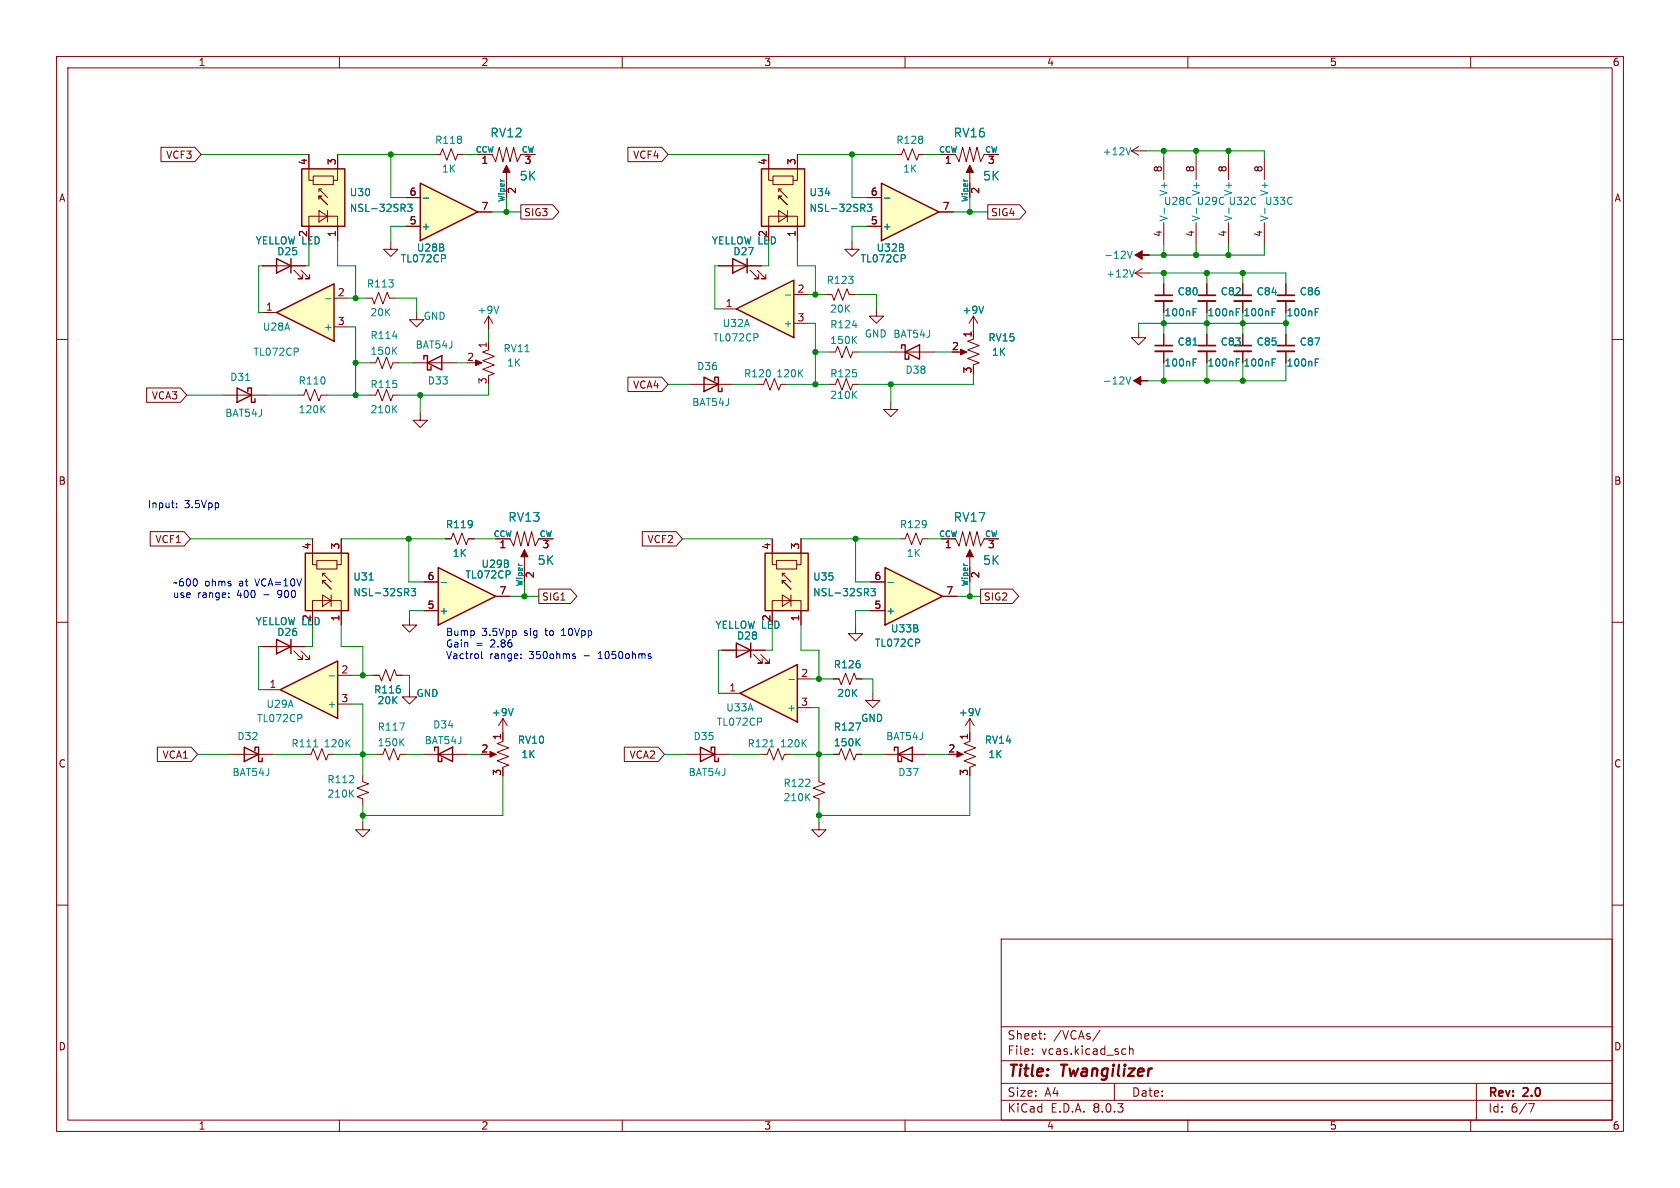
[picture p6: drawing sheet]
<svg xmlns="http://www.w3.org/2000/svg" width="297mm" height="210mm" viewBox="0 0 297 210" stroke-linecap="round" stroke-linejoin="round" font-family="sans-serif">
<g fill="none" stroke="#840000" stroke-width=".18">
<path d="M10 10h277v190h-277zM12 12h273v186h-273zM60 10v2M110 10v2M160 10v2M210 10v2M260 10v2M84.5 27.3h2.5l.6 1.3 .7-2.6 .6 2.6 .6-2.6 .7 2.6 .6-2.6 .6 2.6 .7-1.3h2.5M89.5 30.5v4.4M10 60h2M69.1 42.8v1.3h1.3l-1.3 1.2-1.3-1.2h1.3M205.7 59.1v2"/>
<path d="M213.4 59.1v2M285 60h2M205.7 62.1v2M213.4 62.1v2M78.7 95.3h1.1l.3-1.1 .8 2.1 .8-2.1 .7 2.1 .4-1h1M87.6 95.3h2.6l.6 1.2 .6-2.5 .7 2.5 .6-2.5 .6 2.5 .7-2.5 .6 2.5 .6-1.2h2.6M92.7 98.4v4.5M10 110h2M46.4 114.3h7.6M51.9 115.1l1.6 1.5h-.8h.8v-.8M53.2 115.1l1.5 1.5h-.7h.7v-.8M127.6 114.9h7.7"/>
<path d="M133.2 115.7l1.5 1.5h-.7h.7v-.7M134.5 115.7l1.5 1.5h-.7h.7v-.7M285 110h2M147.3 120h1l.4 1 .8-2 .7 2 .8-2 .4 1h1M10 160h2M285 160h2M177 166h108v32h-108zM60 198v2M110 198v2M160 198v2M177 194.5h108M177 191.5h108"/>
<path d="M177 187.5h108M177 181.5h108M182.5 186.3v.1M182.5 185.5v.1M184.7 183.6v.1M184.7 182.8v.1M194.5 182.1l-1.3 2M197 191.5v3M198.6 185.4l.4 .1M199 186.3l-.4 .1M199.7 185.5l.2-.1 .3 .1 .1 .9M199.7 184.9v1.5"/>
<path d="M210 198v2M260 198v2M261 191.5v6.5M270.2 195.1h1l-.6 1.5"/>
</g>
<g fill="#840000" stroke="#840000" stroke-width=".18">
<path d="M89.5 29.2l.7 1.3h-1.3z"/>
<path d="M92.7 97.2l.6 1.2h-1.2z"/>
</g>
<path d="M204.2 62.1h3.1M211.8 62.1h3.1" fill="none" stroke="#840000" stroke-width=".33"/>
<path d="M204.2 61.1h3.1M211.8 61.1h3.1" fill="none" stroke="#840000" stroke-width=".3"/>
<path d="M210.9 61h.7M210.9 64h.5M210.9 63.4h.6M218.6 64h.4M218.6 63.4h.6" fill="none" stroke="#008484" stroke-width=".18"/>
<path d="M48.9 113l2.5 1.3-2.5 1.3zM51.4 113v2.6M130.2 113.7l2.5 1.2-2.5 1.3zM132.7 113.7v2.5" fill="none" stroke="#840000" stroke-width=".25"/>
<path d="M77.5 100.3l10.1 5.1-10.1 5.1z" fill="#ffffc2"/>
<path d="M77.5 100.3l10.1 5.1-10.1 5.1z" fill="none" stroke="#840000" stroke-width=".25"/>
<path d="M76.8 27.3h1.1l.3-1 .8 2 .8-2 .7 2 .4-1h1M74.9 108h2.6M74.9 102.9h2.6M87.6 105.4h2.6" fill="none" stroke="#840000" stroke-width=".18"/>
<path d="M78 103h1M90.1 101v.5" fill="none" stroke="#008484" stroke-width=".18"/>
<path d="M74.3 32.4l10.2 5.1-10.2 5z" fill="#ffffc2"/>
<path d="M74.3 32.4l10.2 5.1-10.2 5zM41.9 68.6l2.5 1.3-2.5 1.2zM43.8 69.2v-.6h.6v2.5h.7v-.6M74.9 63.5v-.6h.7v2.5h.6v-.6M75.6 64.1l2.5-1.2v2.5zM123.8 132.1l2.6 1.3-2.6 1.2zM125.7 132.7v-.6h.7v2.5h.6v-.6" fill="none" stroke="#840000" stroke-width=".25"/>
<g fill="none" stroke="#840000" stroke-width=".18">
<path d="M71.8 34.9h2.5M84.5 37.5h2.5M205.7 27.9v3.9M205.7 39.4v3.8M211.5 27.9v3.9M211.5 39.4v3.8M64.8 52.7h1l.4 1 .7-2 .8 2 .8-2 .3 1h1M71.8 40h2.5M73.7 55.2v1.3h-1.3l1.3 1.3 1.2-1.3h-1.2M86.4 55.9v2.5M86.4 55.9l-.8 1.3M86.4 55.9l.7 1.3"/>
<path d="M205.7 50.2v2M205.7 53.2v2M213.4 50.2v2M213.4 53.2v2M219.7 50.2v2M219.7 53.2v2M39.4 69.9h7.6M52.7 69.9h1l.4-1.1 .8 2.1 .7-2.1 .8 2.1 .4-1h1M65.4 64.1h1l.4-1 .8 2.1 .7-2.1 .8 2.1 .4-1.1h1M73 64.1h7.6M83.8 64.1h1M86.4 61.8l-1.1 .4 2.1 .8-2.1 .8 2.1 .7-2.1 .8 2.1 .7-1 .4v.3"/>
<path d="M86.4 60.3v1.3M72.4 109.2v1.3h1.3l-1.3 1.3-1.3-1.3h1.3M72.4 121.9v1.3h-1.3l1.3 1.3 1.3-1.3h-1.3M86.4 133.4h1M88.9 131.1l-1 .3 2 .8-2 .8 2 .7-2 .8 2 .8-1 .3v.3M88.9 127v3.8M88.9 127l-.8 1.3M88.9 127l.8 1.3M121.3 133.4h7.6"/>
</g>
<g fill="none" stroke="#008484" stroke-width=".18">
<path d="M74.8 35h1M205.8 36.8v1M211.6 36.8v1M69.4 59.4h.8M78.7 45.2v.4M88.2 54.1l-.4 1.3M210.9 55.2h.5M210.9 54.6h.6M218.6 55.2h.4M218.6 54.6h.6M224.9 55.2h.4M224.9 54.6h.6"/>
<path d="M43.4 67.3h.7M56.9 72.2l.6 .8M57.5 71.7l-.8 .7M69.6 61.9l.6 .7M70.2 61.4l-.8 .7M90.7 125.2l-.4 1.3"/>
</g>
<path d="M204.2 53.2h3.1M211.8 53.2h3.1M218.2 53.2h3" fill="none" stroke="#840000" stroke-width=".33"/>
<path d="M204.2 52.2h3.1M211.8 52.2h3.1M218.2 52.2h3" fill="none" stroke="#840000" stroke-width=".3"/>
<g fill="#840000" stroke="#840000" stroke-width=".18">
<path d="M84.1 63.6l1.1 .5-1.1 .5z"/>
<path d="M86.6 132.8l1.2 .6-1.2 .5z"/>
</g>
<path d="M49.5 121.9l10.2-5.1v10.2z" fill="#ffffc2"/>
<path d="M48.9 45.7l2.5 1.3-2.5 1.3zM51.4 45.7v2.6M49.5 121.9l10.2-5.1v10.2z" fill="none" stroke="#840000" stroke-width=".25"/>
<path d="M223.5 27.9v3.9M223.5 39.4v3.8M46.4 47h7.6M51.9 47.8l1.6 1.5h-.8h.8v-.8M53.2 47.8l1.5 1.5h-.7h.7v-.8M59.7 119.4h2.5M66 119.4h1.1l.3 1 .8-2 .8 2 .7-2 .4 1h1M47 121.9h2.5M54 133.4h1l.4-1.1 .7 2.1 .8-2.1 .8 2.1 .3-1h1.1M59.7 124.5h2.5" fill="none" stroke="#840000" stroke-width=".18"/>
<path d="M223.6 36.8v1M58.2 119.5h1M53.3 126.4v.5M55.5 132h.7M61.4 131.3l.5 .7M61.9 130.8l-.7 .7" fill="none" stroke="#008484" stroke-width=".18"/>
<path d="M54 97.8h7.6v10.2h-7.6z" fill="#ffffc2"/>
<path d="M54 97.8h7.6v10.2h-7.6z" fill="none" stroke="#840000" stroke-width=".25"/>
<path d="M55.2 95.3v4.5h.8M56 99.1h3.6v1.5h-3.6zM60.3 95.3v4.5h-.7M55.2 110.5v-4.3h5.1v4.3M57 105.2l1.5 1-1.5 1zM57 102.6l1.5 1.5M57 101.3l1.5 1.6M57.5 102.6h-.5v.5M57.5 101.3h-.5v.6M58.5 105.2v2" fill="none" stroke="#840000" stroke-width=".18"/>
<path d="M65.3 102.5h.7M72.7 104h.8l-.4 .5 .3 .2v.5l-.2 .1-.5-.1" fill="none" stroke="#008484" stroke-width=".18"/>
<path d="M156.5 100.3l10.1 5.1-10.1 5.1z" fill="#ffffc2"/>
<path d="M156.5 100.3l10.1 5.1-10.1 5.1zM43.2 132.1l2.5 1.3-2.5 1.2zM45.1 132.7v-.6h.6v2.5h.7v-.6" fill="none" stroke="#840000" stroke-width=".25"/>
<path d="M217.2 27.9v3.9M217.2 39.4v3.8M74.3 73v1.3h1.3l-1.3 1.3-1.3-1.3h1.3M151.3 110.7v1.3h1.2l-1.2 1.3-1.3-1.3h1.3M153.9 108h2.6M153.9 102.9h2.6M166.6 105.4h2.6M40.6 133.4h7.7M64.1 137.2v1l1.1 .4-2.1 .7 2.1 .8-2.1 .7 1 .4v1M66.7 133.4h1l.4-1.1 .7 2.1 .8-2.1 .8 2.1 .3-1h1.1M154.3 122.6v1.2h-1.3l1.3 1.3 1.3-1.3h-1.3" fill="none" stroke="#840000" stroke-width=".18"/>
<path d="M217.3 36.8v1M157 103h1M162.5 113.1v.4M62.5 139.6l-.7 .8M70.6 127.8h.9l-.6 1.3M70.9 131.1l.5 .7M71.4 130.6l-.7 .7M62 140.2l.5 .7" fill="none" stroke="#008484" stroke-width=".18"/>
<path d="M48.9 55.2l10.2-5v10.1z" fill="#ffffc2"/>
<path d="M48.9 55.2l10.2-5v10.1zM76.8 132.7v-.6h.7v2.5h.6v-.6M77.5 133.4l2.5-1.3v2.5z" fill="none" stroke="#840000" stroke-width=".25"/>
<path d="M46.4 55.2h2.5M59.1 52.7h2.5M59.1 57.8h2.5M65.4 69.9h1l.4-1.1 .8 2.1 .7-2.1 .8 2.1 .4-1h1M74.9 133.4h7.6M64.1 145.4v1.3h1.3l-1.3 1.3-1.2-1.3h1.2" fill="none" stroke="#840000" stroke-width=".18"/>
<path d="M57.6 52.8h.9M52.7 61.7v.4M69.6 72.2l.6 .8M70.2 71.7l-.8 .7" fill="none" stroke="#008484" stroke-width=".18"/>
<path d="M53.3 29.8h7.7v10.2h-7.7z" fill="#ffffc2"/>
<path d="M53.3 29.8h7.7v10.2h-7.7z" fill="none" stroke="#840000" stroke-width=".25"/>
<path d="M54.6 27.3v4.6h.8M55.4 31.1h3.5v1.5h-3.5zM56.4 37.2l1.5 1-1.5 1zM56.4 34.7l1.5 1.5M56.4 33.4l1.5 1.5M56.9 34.7h-.5v.5M56.9 33.4h-.5v.5M57.9 37.2v2M59.7 27.3v4.6h-.8M54.6 42.5v-4.3h5.1v4.3M157.5 71.1v1.3h1.2l-1.2 1.3-1.3-1.3h1.3" fill="none" stroke="#840000" stroke-width=".18"/>
<path d="M72.1 36.1h.7l-.4 .5 .4 .1v.6l-.2 .1-.5-.1" fill="none" stroke="#008484" stroke-width=".18"/>
<path d="M130.8 122.6l10.2-5.1v10.1z" fill="#ffffc2"/>
<path d="M129.5 45.7l2.6 1.3-2.6 1.3zM132.1 45.7v2.6M124.5 66.7l2.5 1.2-2.5 1.3zM126.4 67.3v-.6h.6v2.5h.6v-.6M130.8 122.6l10.2-5.1v10.1zM158.1 132.7v-.6h.6v2.5h.7v-.6M158.7 133.4l2.6-1.3v2.5z" fill="none" stroke="#840000" stroke-width=".25"/>
<g fill="none" stroke="#840000" stroke-width=".18">
<path d="M127 47h7.6M132.6 47.8l1.5 1.5h-.8h.8v-.8M133.9 47.8l1.5 1.5h-.8h.8v-.8M121.9 67.9h7.6M159 95.3h1l.4-1.1 .8 2.1 .7-2.1 .8 2.1 .4-1h1M166.4 95.3h2.5l.6 1.2 .7-2.5 .6 2.5 .6-2.5 .7 2.5 .6-2.5 .7 2.5 .6-1.2h2.5M171.4 98.4v4.5M128.3 122.6h2.5M134.6 133.4h1l.4-1.1 .8 2.1 .7-2.1 .8 2.1 .4-1h1M141 120h2.5M141 125.1h2.5M144.8 137.2v1l1 .4-2 .7 2 .8-2 .7 1 .4v1"/>
<path d="M147.3 133.4h1l.4-1.1 .8 2.1 .7-2.1 .8 2.1 .4-1h1M156.2 133.4h7.6M168.9 133.4h1M171.4 131.1l-1 .3 2.1 .8-2.1 .8 2.1 .7-2.1 .8 2.1 .8-1.1 .3v.3M171.4 127v3.8M171.4 127l-.7 1.3M171.4 127l.8 1.3"/>
</g>
<path d="M134.6 127.1v.4M136.1 132h.7M139.5 120.1h.9M142 131.3l.5 .7M142.5 130.8l-.7 .7M151.3 127.8h.8l-.5 1.3M151.5 131.1l.6 .7M152.1 130.6l-.8 .7M173.3 125.2l-.5 1.3M142.6 140.8l.6 .7M143.2 140.3l-.7 .7" fill="none" stroke="#008484" stroke-width=".18"/>
<g fill="#840000" stroke="#840000" stroke-width=".18">
<path d="M171.4 97.2l.7 1.2h-1.3z"/>
<path d="M169.2 132.8l1.1 .6-1.1 .5z"/>
</g>
<path d="M135.3 97.8h7.6v10.2h-7.6z" fill="#ffffc2"/>
<path d="M135.3 97.8h7.6v10.2h-7.6z" fill="none" stroke="#840000" stroke-width=".25"/>
<path d="M146.7 67.9h1l.4-1 .7 2.1 .8-2.1 .8 2.1 .3-1.1h1.1M136.5 95.3v4.5h.8M137.3 99.1h3.5v1.5h-3.5zM141.6 95.3v4.5h-.8M136.5 110.5v-4.3h5.1v4.3M138.3 105.2l1.5 1-1.5 1zM138.3 102.6l1.5 1.5M138.3 101.3l1.5 1.6M138.8 102.6h-.5v.5M138.8 101.3h-.5v.6M139.8 105.2v2M144.8 145.4v1.3h1.2l-1.2 1.3-1.3-1.3h1.3" fill="none" stroke="#840000" stroke-width=".18"/>
<path d="M150.9 69.7l.5 .7M151.4 69.2l-.7 .7M154 104h.8l-.5 .5 .4 .2v.5l-.2 .1-.5-.1" fill="none" stroke="#008484" stroke-width=".18"/>
<path d="M134.6 29.8h7.6v10.2h-7.6z" fill="#ffffc2"/>
<path d="M134.6 29.8h7.6v10.2h-7.6z" fill="none" stroke="#840000" stroke-width=".25"/>
<g fill="none" stroke="#840000" stroke-width=".18">
<path d="M135.9 27.3v4.6h.8M136.7 31.1h3.5v1.5h-3.5zM137.7 37.2l1.5 1-1.5 1zM137.7 34.7l1.5 1.5M137.7 33.4l1.5 1.5M138.2 34.7h-.5v.5M138.2 33.4h-.5v.5M139.2 37.2v2M141 27.3v4.6h-.8M135.9 42.5v-4.3h5.1v4.3M146 52.1h1.1l.3 1 .8-2 .8 2 .7-2 .4 1h1M150.6 42.8v1.3h1.3l-1.3 1.2-1.2-1.2h1.2"/>
<path d="M134 67.9h1l.4-1 .7 2.1 .8-2.1 .8 2.1 .3-1.1h1.1"/>
</g>
<path d="M153.3 36.1h.8l-.4 .5 .4 .1v.6l-.2 .1-.6-.1M141.4 65.9l.5 .7M141.9 65.3l-.7 .8" fill="none" stroke="#008484" stroke-width=".18"/>
<path d="M130.2 54.6l10.1-5.1v10.2z" fill="#ffffc2"/>
<path d="M130.2 54.6l10.1-5.1v10.2z" fill="none" stroke="#840000" stroke-width=".25"/>
<path d="M158.4 27.3h1l.4-1 .7 2 .8-2 .8 2 .3-1h1M166.4 27.3h2.5l.6 1.3 .7-2.6 .6 2.6 .6-2.6 .7 2.6 .6-2.6 .7 2.6 .6-1.3h2.5M171.4 30.5v4.4M127.6 54.6h2.6M140.3 52.1h2.6M140.3 57.2h2.6M154.9 54.6v1.3h-1.2l1.2 1.3 1.3-1.3h-1.3M200.7 48.3l1.2 .7M200.7 48.3h2.5M201.3 58.4v1.3h1.3l-1.3 1.3-1.3-1.3h1.3M201.9 47.5l-1.2 .8M146.7 62.2h1l.4-1 .7 2 .8-2 .8 2 .3-1h1.1" fill="none" stroke="#840000" stroke-width=".18"/>
<path d="M134 59.1v.4M138.8 52.2h1M150.7 57.5h.8M151.4 59.5l-.7 .7M200.5 47.7l-.4 1.3M150.9 60l.5 .7" fill="none" stroke="#008484" stroke-width=".18"/>
<path d="M171.4 29.2l.7 1.3h-1.3z" fill="#840000" stroke="#840000" stroke-width=".18"/>
<path d="M155.8 32.4l10.2 5.1-10.2 5z" fill="#ffffc2"/>
<path d="M155.8 32.4l10.2 5.1-10.2 5zM159.4 61.6v-.6h.6v2.5h.7v-.6M160 62.2l2.6-1.2v2.5z" fill="none" stroke="#840000" stroke-width=".25"/>
<g fill="none" stroke="#840000" stroke-width=".18">
<path d="M28.5 26h5.9l1.2 1.3-1.2 1.3h-5.9zM54.6 27.3v2.5M59.7 27.3v2.5M71.8 34.9h2.5M84.5 37.5h2.5M84.5 27.3h2.5M89.5 32.4v2.5M92.1 36.2h5.6l1.1 1.3-1.1 1.2h-5.6zM92.1 27.3h2.5M111 26h6l1.1 1.3-1.1 1.3h-6zM135.9 27.3v2.5M141 27.3v2.5"/>
<path d="M153.3 34.9h2.5M166 37.5h2.5M166.4 27.3h2.5M171.4 32.4v2.5M174 27.3h2.5M174.6 36.2h5.7l1.1 1.3-1.1 1.2h-5.7zM200 26.7l1.3 .7M200 26.7h2.6M201.3 25.9l-1.3 .8M46.4 47h2.5M51.4 47h2.6M54.6 40v2.5"/>
<path d="M59.7 40v2.5M71.8 40h2.5M127 47h2.5M132.1 47h2.5M135.9 40v2.5M141 40v2.5M153.3 40h2.5M172.1 59.9l-1 .4 2 .8-2 .7 2 .8-2 .8 2 .7-1 .4v.3M172.1 55.9v3.8M172.1 55.9l-.8 1.3M172.1 55.9l.7 1.3M205.7 50.2v2"/>
<path d="M205.7 53.2v2M205.7 59.1v2M213.4 50.2v2M213.4 53.2v2M213.4 59.1v2M219.7 50.2v2M219.7 53.2v2M219.7 59.1v2M227.3 50.2v2M227.3 53.2v2M227.3 59.1v2M25.9 68.6h6l1.1 1.3-1.1 1.2h-6z"/>
<path d="M111 66.7h6l1.1 1.2-1.1 1.3h-6zM157.5 62.2h7.6M169.5 62.2h1.1M205.7 62.1v2M213.4 62.1v2M219.7 62.1v2M227.3 62.1v2M26.6 94h5.9l1.2 1.3-1.2 1.2h-5.9zM55.2 95.3v2.5M60.3 95.3v2.5M78.7 95.3h1.1M82.8 95.3h1"/>
<path d="M87.6 95.3h2.6M95.2 95.3h2.6M113.5 94h6l1.1 1.3-1.1 1.2h-6zM136.5 95.3v2.5M141.6 95.3v2.5M166.4 95.3h2.5M174 95.3h2.5M46.4 114.3h2.5M51.4 114.3h2.6M55.2 108v2.5M60.3 108v2.5M66 119.4h1.1"/>
<path d="M70.1 119.4h1M74.9 108h2.6M74.9 102.9h2.6M87.6 105.4h2.6M92.7 100.3v2.6M95.2 104.1h5.7l1.1 1.3-1.1 1.3h-5.7zM127.6 114.9h2.6M132.7 114.9h2.6M136.5 108v2.5M141.6 108v2.5M153.9 108h2.6M153.9 102.9h2.6"/>
<path d="M166.6 105.4h2.6M171.4 100.3v2.6M173.4 104.1h5.6l1.1 1.3-1.1 1.3h-5.6zM27.8 132.1h6l1.1 1.3-1.1 1.2h-6zM88.9 129.5v1.3M110.4 132.1h6l1.1 1.3-1.1 1.2h-6zM147.3 120h1M147.3 133.4h1M151.4 120h1M151.4 133.4h1M171.4 129.5v1.3"/>
</g>
<g fill="none" stroke="#008484" stroke-width=".18">
<path d="M72.1 36.1h.7l-.4 .5 .4 .1v.6l-.2 .1-.5-.1M74.8 35h1M153.3 36.1h.8l-.4 .5 .4 .1v.6l-.2 .1-.6-.1M156.4 35h.9M199.9 26.1l-.4 1.3M78.7 45.2v.4M160 45.2v.4M173.9 54.1l-.4 1.3M199.3 44.4l.4 1.3 .5-1.3M210.9 55.2h.5M210.9 54.6h.6M218.6 55.2h.4"/>
<path d="M218.6 54.6h.6M224.9 55.2h.4M224.9 54.6h.6M232.5 55.2h.4M232.5 54.6h.6M199.1 66.6l.4 1.3 .4-1.3M210.9 61h.7M210.9 64h.5M210.9 63.4h.6M218.6 64h.4M218.6 63.4h.6M224.9 64h.4"/>
<path d="M224.9 63.4h.6M232.5 64h.4M232.5 63.4h.6M65.3 102.5h.7M72.7 104h.8l-.4 .5 .3 .2v.5l-.2 .1-.5-.1M78 103h1M90.1 101v.5M154 104h.8l-.5 .5 .4 .2v.5l-.2 .1-.5-.1M157 103h1M162.5 113.1v.4M90.7 125.2l-.4 1.3M151.3 127.8h.8l-.5 1.3"/>
<path d="M151.5 131.1l.6 .7M152.1 130.6l-.8 .7M173.3 125.2l-.5 1.3"/>
</g>
<g fill="#840000" stroke="#840000" stroke-width=".18">
<path d="M169.8 61.7l1.1 .5-1.1 .5z"/>
<path d="M200.4 67.3l1.3-.8v.8h1.2h-1.2v.8z"/>
<path d="M200.7 45.1l1.2-.8v.8h1.3h-1.3v.7z"/>
</g>
<path d="M225.8 53.2h3.1M218.2 62.1h3M225.8 62.1h3.1" fill="none" stroke="#840000" stroke-width=".33"/>
<path d="M225.8 52.2h3.1M218.2 61.1h3M225.8 61.1h3.1" fill="none" stroke="#840000" stroke-width=".3"/>
<g fill="none" stroke="#0000c2" stroke-width=".18">
<path d="M31.2 89.6v.2M31.2 89v.1M40.4 105.5v.1M40.4 104.8v.2M85.1 115.2v1l.2 .2M92.1 116.3v.1M92.1 115.6v.2M99.3 112.3h.7M99.4 111.4h-.1M101.4 116l.3 .1 .1 .1-.2 .2h-.3M101.4 115.6h.3M105.8 116.4h.7"/>
<path d="M105.9 115.5h-.1M114.9 116l.2 .2-.2 .2M114.9 115.6h.2"/>
</g>
<g fill="none" stroke="#008400" stroke-width=".18">
<path d="M35.6 27.3h19M59.7 27.3h17.1M69.1 27.3v7.6h2.7M81.9 27.3h2.6M87 37.5h5.1M89.5 34.9v2.6M118.1 27.3h17.8M141 27.3h17.4M150.6 27.3v7.6h2.7M163.4 27.3h3M168.5 37.5h6.1M171.4 34.9v2.6"/>
<path d="M202.6 26.7h20.9v1.2M205.7 26.7v1.2M211.5 26.7v1.2M217.2 26.7v1.2M46.4 47h-.7v8.2h.7M54.6 42.5v4.5h-.6M59.7 42.5v4.5h3.2v5.7M61.6 57.8h1.3v12.1M61.6 52.7h3.2M69.8 52.7h3.9v2.5M71.8 40h-2.7v2.8M86.4 58.4v1.9"/>
<path d="M127 47h-.6v7.6h1.2M135.9 42.5v4.5h-1.3M141 42.5v4.5h3.1v5.1M142.9 57.2h1.2v10.7M142.9 52.1h3.1M151.1 52.1h3.8v2.5M153.3 40h-2.7v2.8M203.2 48.3h24.1v1.9M205.7 43.2v1.9M205.7 48.3v1.9M205.7 55.2v3.9M211.5 43.2v1.9"/>
<path d="M213.4 48.3v1.9M213.4 55.2v3.9M217.2 43.2v1.9M219.7 48.3v1.9M219.7 55.2v3.9M223.5 43.2v1.9h-20.3M227.3 57.2h-26v1.2M227.3 55.2v3.9M33 69.9h6.4M47 69.9h5.7M57.8 69.9h7.6M62.9 64.1h2.5"/>
<path d="M70.5 64.1h2.5M74.3 69.9v3.1M80.6 64.1h1.9M86.4 67.9v2h-15.9M118.1 67.9h3.8M129.5 67.9h4.5M139.1 67.9h7.6M144.1 62.2h2.6M151.8 62.2h5.7M157.5 67.9v3.2M165.1 62.2h3.2M172.1 66v1.9h-20.3"/>
<path d="M205.7 64.1v3.2M213.4 64.1v3.2M219.7 64.1v3.2M227.3 64.1v3.2h-24.4M33.7 95.3h21.5M60.3 95.3h18.4M72.3 95.3v7.6h2.6M83.8 95.3h3.8M120.6 95.3h15.9M141.6 95.3h17.4M151.3 95.3v7.6h2.6M164.1 95.3h2.3"/>
<path d="M46.4 114.3h-.7v7.6h1.3M55.2 110.5v3.8h-1.2M60.3 110.5v3.8h3.8v5.1M62.2 119.4h3.8M71.1 119.4h1.3v2.5M74.9 108h-2.5v1.2M90.2 105.4h5M92.7 102.9v2.5M127.6 114.9h-.6v7.7h1.3M136.5 110.5v4.4h-1.2M141.6 110.5v4.4h3.2v5.1M153.9 108h-2.6v2.7"/>
<path d="M169.2 105.4h4.2M171.4 102.9v2.5M34.9 133.4h5.7M48.3 133.4h5.7M59.1 133.4h7.6M62.2 124.5h1.9v12.7M71.8 133.4h3.1M82.5 133.4h2.6M88.9 137.2v6.9h-24.8M117.5 133.4h3.8M128.9 133.4h5.7M139.7 133.4h7.6"/>
<path d="M143.5 120h3.8M143.5 125.1h1.3v12.1M152.4 133.4h3.8M152.4 120h1.9v2.6M163.8 133.4h3.8M171.4 137.2v6.9h-26.6M64.1 142.2v3.2M144.8 142.2v3.2"/>
</g>
<g fill="#008400" stroke="#008400" stroke-width=".18">
<circle cx="62.9" cy="52.7" r=".46"/>
<circle cx="62.9" cy="64.1" r=".46"/>
<circle cx="69.1" cy="27.3" r=".46"/>
<circle cx="89.5" cy="37.5" r=".46"/>
<circle cx="64.1" cy="144.1" r=".46"/>
<circle cx="64.1" cy="133.4" r=".46"/>
<circle cx="72.3" cy="95.3" r=".46"/>
<circle cx="92.7" cy="105.4" r=".46"/>
<circle cx="74.3" cy="69.9" r=".46"/>
<circle cx="62.9" cy="69.9" r=".46"/>
<circle cx="64.1" cy="119.4" r=".46"/>
<circle cx="171.4" cy="105.4" r=".46"/>
<circle cx="144.8" cy="133.4" r=".46"/>
<circle cx="144.8" cy="120" r=".46"/>
<circle cx="151.3" cy="95.3" r=".46"/>
<circle cx="144.8" cy="144.1" r=".46"/>
<circle cx="144.1" cy="62.2" r=".46"/>
<circle cx="144.1" cy="67.9" r=".46"/>
<circle cx="205.7" cy="67.3" r=".46"/>
<circle cx="213.4" cy="57.2" r=".46"/>
<circle cx="219.7" cy="67.3" r=".46"/>
<circle cx="213.4" cy="48.3" r=".46"/>
<circle cx="213.4" cy="67.3" r=".46"/>
<circle cx="171.4" cy="37.5" r=".46"/>
<circle cx="144.1" cy="52.1" r=".46"/>
<circle cx="157.5" cy="67.9" r=".46"/>
<circle cx="150.6" cy="27.3" r=".46"/>
<circle cx="227.3" cy="57.2" r=".46"/>
<circle cx="219.7" cy="57.2" r=".46"/>
<circle cx="205.7" cy="48.3" r=".46"/>
<circle cx="205.7" cy="57.2" r=".46"/>
<circle cx="205.7" cy="45.1" r=".46"/>
<circle cx="219.7" cy="48.3" r=".46"/>
<circle cx="211.5" cy="45.1" r=".46"/>
<circle cx="217.2" cy="45.1" r=".46"/>
<circle cx="205.7" cy="26.7" r=".46"/>
<circle cx="211.5" cy="26.7" r=".46"/>
<circle cx="217.2" cy="26.7" r=".46"/>
</g>
<g font-size="2.8" fill="#840000">
<text x="178" y="190.9">Title:</text>
<text x="187.7" y="190.9">Twangilizer</text>
</g>
<g font-size="2.1" fill="#008484">
<text x="86.6" y="24.5">RV12</text>
<text x="168.5" y="24.5">RV16</text>
<text x="91.8" y="32.1">5K</text>
<text x="173.7" y="32.1">5K</text>
<text x="89.8" y="92.4">RV13</text>
<text x="168.5" y="92.4">RV17</text>
<text x="95" y="100.1">5K</text>
<text x="173.7" y="100.1">5K</text>
</g>
<g font-size="2.1" fill="#840000">
<text x="178" y="184">Sheet:</text>
<text x="186.2" y="184">/VCAs/</text>
<text x="178" y="186.7">File:</text>
<text x="184.1" y="186.7">vcas.kicad_sch</text>
<text x="178" y="196.9">KiCad</text>
<text x="178" y="194.1">Size:</text>
<text x="184.7" y="194.1">A4</text>
<text x="185.7" y="196.9">E.D.A.</text>
<text x="193.3" y="196.9">8.0.3</text>
<text x="200" y="194.1">Date:</text>
<text x="263" y="194.3">Rev:</text>
<text x="263" y="196.9">Id:</text>
<text x="267.1" y="196.9">6/7</text>
<text x="269.4" y="194.3">2.0</text>
</g>
<g font-size="1.8" fill="#840000">
<text x="35" y="11.9">1</text>
<text x="85" y="11.9">2</text>
<text x="135" y="11.9">3</text>
<text x="185" y="11.9">4</text>
<text x="235" y="11.9">5</text>
<text x="285" y="11.9">6</text>
<text x="29.3" y="28.3">VCF3</text>
<text x="54.4" y="29.3" transform="rotate(-90 54.4 29.3)">4</text>
<text x="59.4" y="29.3" transform="rotate(-90 59.4 29.3)">3</text>
<text x="85" y="29.3">1</text>
<text x="92.6" y="29.3">3</text>
<text x="111.8" y="28.3">VCF4</text>
<text x="135.6" y="29.3" transform="rotate(-90 135.6 29.3)">4</text>
<text x="140.7" y="29.3" transform="rotate(-90 140.7 29.3)">3</text>
<text x="166.9" y="29.3">1</text>
<text x="174.6" y="29.3">3</text>
<text x="10.3" y="35.9">A</text>
<text x="72.3" y="34.7">6</text>
<text x="91.5" y="34.4" transform="rotate(-90 91.5 34.4)">2</text>
<text x="153.9" y="34.7">6</text>
<text x="173.4" y="34.4" transform="rotate(-90 173.4 34.4)">2</text>
<text x="205.5" y="30.6" transform="rotate(-90 205.5 30.6)">8</text>
<text x="211.2" y="30.6" transform="rotate(-90 211.2 30.6)">8</text>
<text x="216.9" y="30.6" transform="rotate(-90 216.9 30.6)">8</text>
<text x="223.3" y="30.6" transform="rotate(-90 223.3 30.6)">8</text>
<text x="285.3" y="35.9">A</text>
<text x="54.4" y="42" transform="rotate(-90 54.4 42)">2</text>
<text x="59.4" y="42" transform="rotate(-90 59.4 42)">1</text>
<text x="72.3" y="39.8">5</text>
<text x="85" y="37.2">7</text>
<text x="92.6" y="38.4">SIG3</text>
<text x="135.6" y="42" transform="rotate(-90 135.6 42)">2</text>
<text x="140.7" y="42" transform="rotate(-90 140.7 42)">1</text>
<text x="153.9" y="39.8">5</text>
<text x="166.6" y="37.2">7</text>
<text x="175.1" y="38.4">SIG4</text>
<text x="205.5" y="42" transform="rotate(-90 205.5 42)">4</text>
<text x="211.2" y="42" transform="rotate(-90 211.2 42)">4</text>
<text x="216.9" y="42" transform="rotate(-90 216.9 42)">4</text>
<text x="223.3" y="42" transform="rotate(-90 223.3 42)">4</text>
<text x="59.6" y="52.5">2</text>
<text x="140.9" y="51.8">2</text>
<text x="46.9" y="55">1</text>
<text x="59.6" y="57.5">3</text>
<text x="128.2" y="54.4">1</text>
<text x="140.9" y="56.9">3</text>
<text x="171.8" y="59.8" transform="rotate(-90 171.8 59.8)">1</text>
<text x="82.5" y="63.9">2</text>
<text x="86.1" y="61.7" transform="rotate(-90 86.1 61.7)">1</text>
<text x="168.2" y="62">2</text>
<text x="26.7" y="70.8">VCA3</text>
<text x="86.1" y="68" transform="rotate(-90 86.1 68)">3</text>
<text x="111.8" y="68.9">VCA4</text>
<text x="171.8" y="66.1" transform="rotate(-90 171.8 66.1)">3</text>
<text x="10.3" y="85.9">B</text>
<text x="285.3" y="85.9">B</text>
<text x="27.4" y="96.2">VCF1</text>
<text x="55" y="97.2" transform="rotate(-90 55 97.2)">4</text>
<text x="60.1" y="97.2" transform="rotate(-90 60.1 97.2)">3</text>
<text x="88.2" y="97.2">1</text>
<text x="95.8" y="97.2">3</text>
<text x="114.4" y="96.2">VCF2</text>
<text x="136.3" y="97.2" transform="rotate(-90 136.3 97.2)">4</text>
<text x="141.4" y="97.2" transform="rotate(-90 141.4 97.2)">3</text>
<text x="166.9" y="97.2">1</text>
<text x="174.6" y="97.2">3</text>
<text x="75.5" y="107.7">5</text>
<text x="75.5" y="102.6">6</text>
<text x="88.2" y="105.2">7</text>
<text x="94.7" y="102.3" transform="rotate(-90 94.7 102.3)">2</text>
<text x="95.7" y="106.4">SIG1</text>
<text x="154.5" y="107.7">5</text>
<text x="154.5" y="102.6">6</text>
<text x="167.2" y="105.2">7</text>
<text x="173.4" y="102.3" transform="rotate(-90 173.4 102.3)">2</text>
<text x="173.8" y="106.4">SIG2</text>
<text x="60.1" y="109.9" transform="rotate(-90 60.1 109.9)">1</text>
<text x="136.3" y="109.9" transform="rotate(-90 136.3 109.9)">2</text>
<text x="141.4" y="109.9" transform="rotate(-90 141.4 109.9)">1</text>
<text x="60.3" y="119.1">2</text>
<text x="141.5" y="119.8">2</text>
<text x="47.6" y="121.7">1</text>
<text x="60.3" y="124.2">3</text>
<text x="128.8" y="122.3">1</text>
<text x="141.5" y="124.8">3</text>
<text x="88.6" y="130.9" transform="rotate(-90 88.6 130.9)">1</text>
<text x="171.2" y="130.9" transform="rotate(-90 171.2 130.9)">1</text>
<text x="10.3" y="135.9">C</text>
<text x="28.6" y="134.3">VCA1</text>
<text x="85" y="133.1">2</text>
<text x="88.6" y="137.2" transform="rotate(-90 88.6 137.2)">3</text>
<text x="111.2" y="134.3">VCA2</text>
<text x="167.6" y="133.1">2</text>
<text x="171.2" y="137.2" transform="rotate(-90 171.2 137.2)">3</text>
<text x="285.3" y="135.9">C</text>
<text x="10.3" y="185.9">D</text>
<text x="285.3" y="185.9">D</text>
<text x="35" y="199.9">1</text>
<text x="85" y="199.9">2</text>
<text x="135" y="199.9">3</text>
<text x="185" y="199.9">4</text>
<text x="235" y="199.9">5</text>
<text x="285" y="199.9">6</text>
</g>
<g font-size="1.8" fill="#008484">
<text x="76.8" y="25.6">R118</text>
<text x="158.4" y="25.6">R128</text>
<text x="194.8" y="27.7">+12V</text>
<text x="61.7" y="34.9">U30</text>
<text x="78" y="30.7">1K</text>
<text x="143" y="34.9">U34</text>
<text x="159.6" y="30.7">1K</text>
<text x="206.6" y="34.7" transform="rotate(-90 206.6 34.7)">V+</text>
<text x="212.3" y="34.7" transform="rotate(-90 212.3 34.7)">V+</text>
<text x="218" y="34.7" transform="rotate(-90 218 34.7)">V+</text>
<text x="224.4" y="34.7" transform="rotate(-90 224.4 34.7)">V+</text>
<text x="61.7" y="37.7">NSL-32SR3</text>
<text x="74.4" y="40.9">+</text>
<text x="143" y="37.7">NSL-32SR3</text>
<text x="156" y="40.9">+</text>
<text x="205.7" y="36.4">U28C</text>
<text x="206.6" y="39.2" transform="rotate(-90 206.6 39.2)">V-</text>
<text x="211.5" y="36.4">U29C U32C</text>
<text x="212.3" y="39.2" transform="rotate(-90 212.3 39.2)">V-</text>
<text x="218" y="39.2" transform="rotate(-90 218 39.2)">V-</text>
<text x="223.5" y="36.4">U33C</text>
<text x="224.4" y="39.2" transform="rotate(-90 224.4 39.2)">V-</text>
<text x="45.1" y="43.4">YELLOW LED</text>
<text x="48.9" y="45.3">D25</text>
<text x="70.7" y="46.6">TL072CP</text>
<text x="73.6" y="44.7">U28B</text>
<text x="125.7" y="43.4">YELLOW LED</text>
<text x="129.5" y="45.3">D27</text>
<text x="152" y="46.6">TL072CP</text>
<text x="154.9" y="44.7">U32B</text>
<text x="195.1" y="45.9">-12V</text>
<text x="64.8" y="51">R113</text>
<text x="146" y="50.4">R123</text>
<text x="195.5" y="49.3">+12V</text>
<text x="208.1" y="52.4">C80</text>
<text x="215.7" y="52.4">C82</text>
<text x="222.1" y="52.4">C84</text>
<text x="229.7" y="52.4">C86</text>
<text x="46.4" y="58.6">U28A</text>
<text x="57.2" y="58.6">+</text>
<text x="65.4" y="56.1">20K</text>
<text x="74.8" y="56.7">GND</text>
<text x="84.3" y="55.7">+9V</text>
<text x="127.7" y="58">U32A</text>
<text x="138.4" y="58">+</text>
<text x="146.6" y="55.5">20K</text>
<text x="146.7" y="58.2">R124</text>
<text x="152.8" y="59.9">GND BAT54J</text>
<text x="170" y="55.7">+9V</text>
<text x="205.7" y="56.1">100nF</text>
<text x="213.4" y="56.1">100nF</text>
<text x="219.7" y="56.1">100nF</text>
<text x="227.3" y="56.1">100nF</text>
<text x="44.7" y="63.1">TL072CP</text>
<text x="65.4" y="60.1">R114</text>
<text x="65.4" y="62.9">150K</text>
<text x="73.4" y="61.8">BAT54J</text>
<text x="88.9" y="62.5">RV11</text>
<text x="89.5" y="65">1K</text>
<text x="123.1" y="65.6">D36</text>
<text x="126" y="60.6">TL072CP</text>
<text x="146.7" y="61">150K</text>
<text x="174.6" y="60.6">RV15</text>
<text x="175.3" y="63.1">1K</text>
<text x="205.7" y="65">100nF</text>
<text x="208.1" y="61.3">C81</text>
<text x="213.4" y="65">100nF</text>
<text x="215.7" y="61.3">C83</text>
<text x="219.7" y="65">100nF</text>
<text x="222.1" y="61.3">C85</text>
<text x="227.3" y="65">100nF</text>
<text x="229.7" y="61.3">C87</text>
<text x="40.6" y="67.5">D31</text>
<text x="52.7" y="68.2">R110</text>
<text x="65.4" y="68.8">R115</text>
<text x="75.5" y="68.2">D33</text>
<text x="122.3" y="72">BAT54J</text>
<text x="131.4" y="66.9">R120</text>
<text x="137.1" y="66.9">120K</text>
<text x="146.7" y="66.9">R125</text>
<text x="146.7" y="70.7">210K</text>
<text x="160" y="66.3">D38</text>
<text x="194.8" y="68.2">-12V</text>
<text x="39.7" y="73.9">BAT54J</text>
<text x="52.7" y="73.3">120K</text>
<text x="65.4" y="73.3">210K</text>
<text x="78.7" y="93.6">R119</text>
<text x="159" y="93.6">R129</text>
<text x="79.9" y="98.7">1K</text>
<text x="85" y="100.6">U29B</text>
<text x="160.2" y="98.7">1K</text>
<text x="62.4" y="102.8">U31</text>
<text x="62.4" y="105.6">NSL-32SR3</text>
<text x="82.2" y="102.5">TL072CP</text>
<text x="143.6" y="102.8">U35</text>
<text x="143.6" y="105.6">NSL-32SR3</text>
<text x="45.1" y="110.7">YELLOW LED</text>
<text x="48.9" y="112.6">D26</text>
<text x="55" y="109.9" transform="rotate(-90 55 109.9)">2</text>
<text x="77.6" y="108.8">+</text>
<text x="126.4" y="111.4">YELLOW LED</text>
<text x="130.2" y="113.3">D28</text>
<text x="156.6" y="108.8">+</text>
<text x="157.4" y="112">U33B</text>
<text x="147.3" y="118.3">R126</text>
<text x="154.6" y="114.5">TL072CP</text>
<text x="47" y="125.3">U29A</text>
<text x="57.8" y="125.3">+</text>
<text x="66" y="122.8">R116</text>
<text x="66.6" y="124.7">20K</text>
<text x="73.5" y="123.4">GND</text>
<text x="128.3" y="126">U33A</text>
<text x="139.1" y="126">+</text>
<text x="147.9" y="123.4">20K</text>
<text x="41.9" y="131">D32</text>
<text x="45.3" y="127.9">TL072CP</text>
<text x="66.7" y="129.4">R117</text>
<text x="75" y="131.8">BAT54J</text>
<text x="76.5" y="129">D34</text>
<text x="86.9" y="126.8">+9V</text>
<text x="91.4" y="131.7">RV10</text>
<text x="122.5" y="131">D35</text>
<text x="126.6" y="128.5">TL072CP</text>
<text x="147.3" y="129.4">R127</text>
<text x="152.1" y="127.8">GND</text>
<text x="156.6" y="131">BAT54J</text>
<text x="169.4" y="126.8">+9V</text>
<text x="174" y="131.7">RV14</text>
<text x="41" y="137.4">BAT54J</text>
<text x="51.4" y="132.3">R111</text>
<text x="57.1" y="132.3">120K</text>
<text x="66.7" y="132.1">150K</text>
<text x="92.1" y="134.2">1K</text>
<text x="121.6" y="137.4">BAT54J</text>
<text x="132.1" y="132.3">R121</text>
<text x="137.8" y="132.3">120K</text>
<text x="147.3" y="132.1">150K</text>
<text x="158.7" y="137.4">D37</text>
<text x="174.6" y="134.2">1K</text>
<text x="57.8" y="138.7">R112</text>
<text x="57.8" y="141.2">210K</text>
<text x="138.4" y="139.3">R122</text>
<text x="138.4" y="141.8">210K</text>
</g>
<g font-size="1.8" fill="#0000c2">
<text x="26" y="89.9">Input:</text>
<text x="32.6" y="89.9">3.5Vpp</text>
<text x="30.5" y="103.8">~600</text>
<text x="30.5" y="105.8">use</text>
<text x="34.9" y="105.8">range:</text>
<text x="36.2" y="103.8">ohms</text>
<text x="42" y="105.8">400</text>
<text x="42.4" y="103.8">at</text>
<text x="45.4" y="103.8">VCA=10V</text>
<text x="46.8" y="105.8">-</text>
<text x="49.6" y="105.8">900</text>
<text x="78.7" y="112.5">Bump</text>
<text x="85.2" y="112.5">3.5Vpp</text>
<text x="92.8" y="112.5">sig</text>
<text x="96.7" y="112.5">to</text>
<text x="99.8" y="112.5">10Vpp</text>
<text x="78.7" y="114.5">Gain</text>
<text x="78.7" y="116.6">Vactrol</text>
<text x="84.1" y="114.5">=</text>
<text x="86.6" y="116.6">range:</text>
<text x="86.8" y="114.5">2.86</text>
<text x="93.7" y="116.6">350ohms</text>
<text x="103.5" y="116.6">-</text>
<text x="106.2" y="116.6">1050ohms</text>
</g>
<g font-size="1.4" fill="#008484">
<text x="84" y="27.1">CCW</text>
<text x="92.1" y="27.1">CW</text>
<text x="165.9" y="27.1">CCW</text>
<text x="174" y="27.1">CW</text>
<text x="89.3" y="35.8" transform="rotate(-90 89.3 35.8)">Wiper</text>
<text x="171.2" y="35.8" transform="rotate(-90 171.2 35.8)">Wiper</text>
<text x="87.2" y="95">CCW</text>
<text x="95.3" y="95">CW</text>
<text x="165.9" y="95">CCW</text>
<text x="174" y="95">CW</text>
<text x="92.5" y="103.8" transform="rotate(-90 92.5 103.8)">Wiper</text>
<text x="171.2" y="103.8" transform="rotate(-90 171.2 103.8)">Wiper</text>
</g>
</svg>
